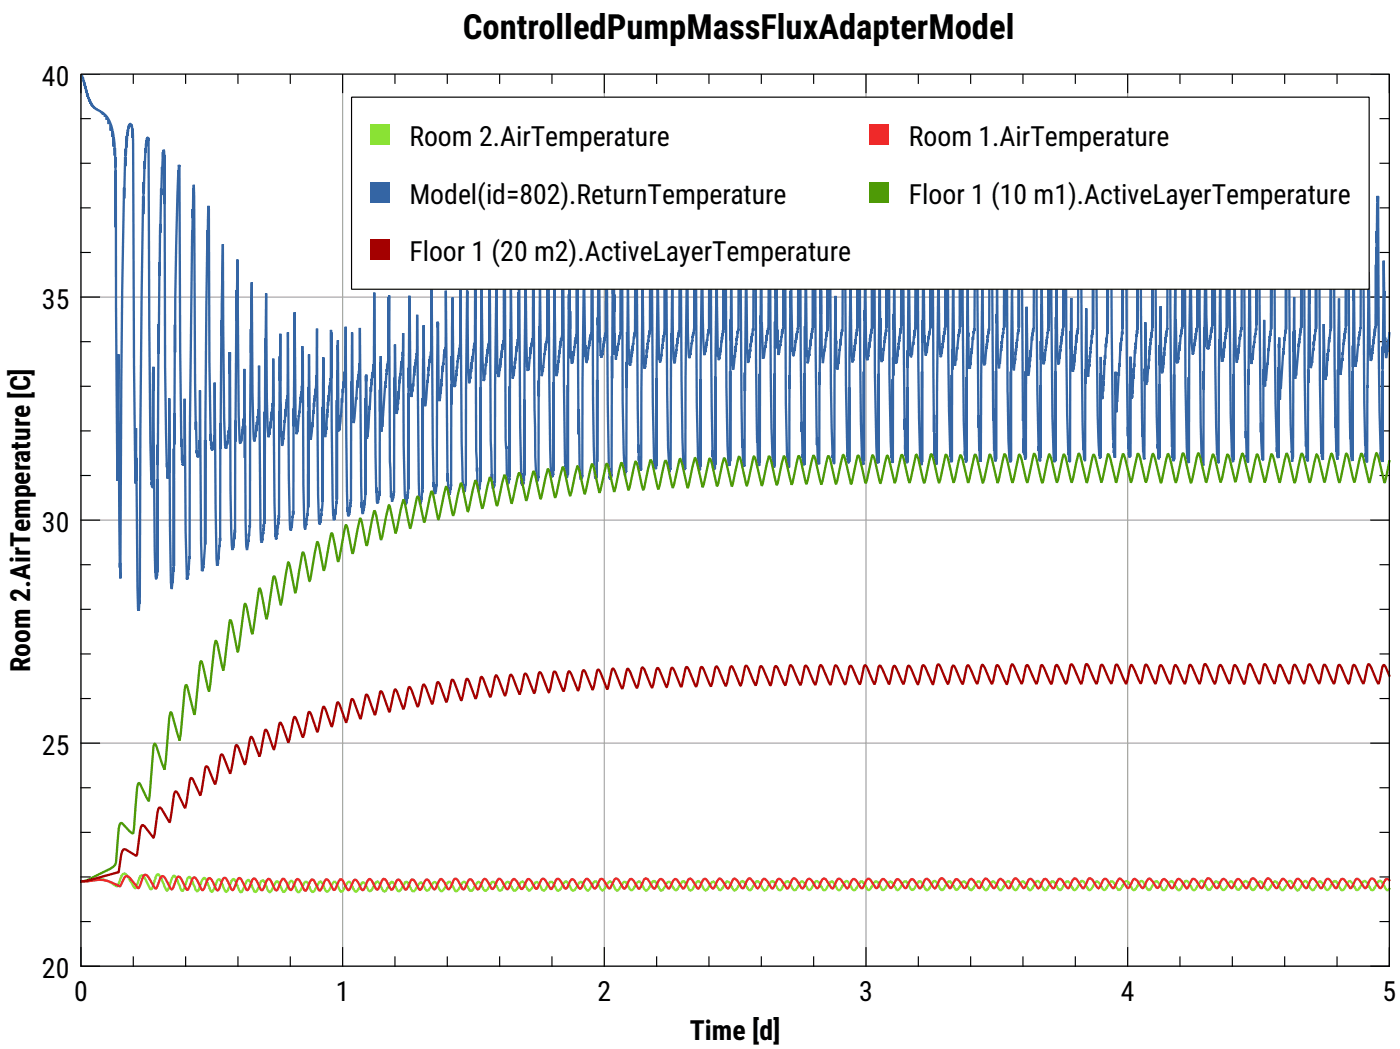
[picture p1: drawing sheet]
<svg xmlns="http://www.w3.org/2000/svg" width="160mm" height="120mm" viewBox="0 0 160 120" stroke-linecap="round" stroke-linejoin="round" font-family="sans-serif">
<path d="M9.3 8.5h149.6v102h-149.6zM39.2 8.5v102M69.1 8.5v102M99.1 8.5v102M129 8.5v102M9.3 34h149.6M9.3 59.5h149.6M9.3 85h149.6" fill="none" stroke="#a0a0a4" stroke-width=".13"/>
<g fill="none" stroke="#000" stroke-width=".13">
<path d="M9.3 18.7h1M9.3 13.6h1M11.4 8.5h-2.1v2.1M15.2 8.5v1M21.2 8.5v1M27.2 8.5v1M33.2 8.5v1M39.2 8.5v2.1M45.2 8.5v1M51.2 8.5v1M57.2 8.5v1M63.1 8.5v1"/>
<path d="M69.1 8.5v2.1M75.1 8.5v1M81.1 8.5v1M87.1 8.5v1M93.1 8.5v1M99.1 8.5v2.1M105.1 8.5v1M111 8.5v1M117 8.5v1M123 8.5v1M129 8.5v2.1M135 8.5v1"/>
<path d="M141 8.5v1M147 8.5v1M153 8.5v1M156.8 8.5h2.1v2.1M157.9 18.7h1M157.9 13.6h1M9.3 39.1h1M9.3 28.9h1M9.3 23.8h1M9.3 34h2.1M156.8 34h2.1M157.9 39.1h1"/>
<path d="M157.9 28.9h1M157.9 23.8h1M9.3 54.4h1M9.3 49.3h1M9.3 44.2h1M9.3 59.5h2.1M156.8 59.5h2.1M157.9 54.4h1M157.9 49.3h1M157.9 44.2h1M9.3 79.9h1M9.3 74.8h1"/>
<path d="M9.3 69.7h1M9.3 64.6h1M157.9 79.9h1M157.9 74.8h1M157.9 69.7h1M157.9 64.6h1M9.3 95.2h1M9.3 90.1h1M9.3 85h2.1M156.8 85h2.1M157.9 95.2h1M157.9 90.1h1"/>
<path d="M9.3 108.4v2.1h2.1M9.3 105.4h1M9.3 100.3h1M15.2 109.4v1.1M21.2 109.4v1.1M27.2 109.4v1.1M33.2 109.4v1.1M39.2 108.4v2.1M45.2 109.4v1.1M51.2 109.4v1.1M57.2 109.4v1.1M63.1 109.4v1.1"/>
<path d="M69.1 108.4v2.1M75.1 109.4v1.1M81.1 109.4v1.1M87.1 109.4v1.1M93.1 109.4v1.1M99.1 108.4v2.1M105.1 109.4v1.1M111 109.4v1.1M117 109.4v1.1M123 109.4v1.1M129 108.4v2.1M135 109.4v1.1"/>
<path d="M141 109.4v1.1M147 109.4v1.1M153 109.4v1.1M157.9 105.4h1M157.9 100.3h1M158.9 108.4v2.1h-2.1"/>
</g>
<path d="M9.3 100.8h.8l1.2-.3a3.4 3.4 0 0 1 2.1 .8l.5-1.2 .2-.2h.1l.4 .3 .9 1.4 .5-1.3 .2-.2 .3 .2 .6 1.3 .2 .1 .6-1.6 .1-.1h.1l.3 .3 .5 1.4 .2 .1 .2-.2 .4-1.2 .1-.2 .1-.1 .4 .6 .4 1 .2 .2 .1-.3 .5-1.2 .1-.1h.1l.2 .3 .6 1.3 .2-.2 .4-1 .2-.3h.1l.4 .7 .3 .7 .2 .2 .2-.3 .4-1 .2-.2 .2 .3 .4 1.1 .2 .1 .2-.3 .4-1 .2-.2h.1l.5 1.3 .2 .2h.1l.7-1.4 .3 .1 .5 1.2 .1 .1 .3-.3 .4-.9 .1-.2 .2 .1 .6 1.3 .2-.1 .6-1.1 .3 .1 .5 1.1 .4-.3 .3-.9 .3-.1 .2 .3 .4 .9 .2 .1 .8-1.2 .2 .1 .5 1.1 .3-.1 .6-1.1 .3 .3 .4 .8h.3l.6-1.1h.2l.2 .3 .3 .7 .1 .2 .1-.1 .8-1.1 .2 .2 .3 .7 .3 .3 .3-.3 .4-.7 .2-.1 .2 .2 .4 .8h.1l.2-.1 .6-1 .3 .1 .4 .9 .1 .1 .3-.1 .6-1 .2 .1 .4 .9 .2 .1 .3-.2 .5-.8 .1-.1 .2 .2 .5 .9 .3-.1 .4-.8 .2-.1 .2 .2 .4 .7 .2 .1 .8-1.1 .2 .2 .4 .7 .2 .2 .3-.3 .4-.7 .2-.1 .2 .2 .4 .8 .3 .1 .2-.2 .4-.8 .2-.1a1.93 1.93 0 0 1 .7 1h.2l.6-.9 .2-.1 .2 .2 .3 .7 .3 .2 .2-.2 .4-.8 .3-.1 .2 .2 .4 .8 .1 .1 .2-.1 .5-.8 .2-.2 .2 .2 .5 .8 .1 .1 .6-1 .3-.1 .2 .2 .5 .8h.1l.2-.2 .4-.7 .2-.1 .1 .1 .5 .8 .2 .1 .2-.1 .5-.9h.2l.2 .2 .4 .7 .2 .2 .2-.2 .5-.8 .2-.1 .7 1.1 .2-.1 .5-.8 .2-.2 .3 .2 .5 .8 .2-.1 .7-.9 .2 .1 .4 .8 .2 .1 .3-.2 .3-.6 .3-.2 .3 .3 .3 .6 .2 .1 .2-.1 .5-.8 .2-.1 .1 .1 .5 .8 .2 .1 .8-1 .2 .1 .6 .9h.1l.6-.9 .2-.2 .3 .3 .4 .8h.1h.2l.7-1 .2 .1 .4 .7 .2 .2h.1l.5-.8 .3-.3 .3 .4 .3 .6 .2 .1 .3-.2 .4-.7 .2-.2 .2 .2 .6 .9 .2-.1 .6-.9 .2 .1 .7 .9 .2-.2 .4-.7 .2-.1 .3 .2 .4 .7 .2 .1 .8-1.1 .3 .2 .5 .9 .2-.1 .7-.9h.1l.2 .2 .4 .7 .2 .1 .2-.2 .5-.8 .2-.1 .8 1.1 .2-.1 .4-.8 .2-.1 .3 .1 .4 .8 .2 .1 .2-.2 .5-.8h.2l.8 1a2.18 2.18 0 0 0 .7-1h.3l.6 1h.1l.2-.1 .4-.7 .2-.2h.1l.8 1 .2-.2 .4-.6 .3-.3 .3 .3 .3 .7 .2 .1 .2-.2 .6-.8h.2l.2 .2 .4 .8 .3-.1 .6-.9 .2 .1 .6 .9 .3-.2 .4-.7 .2-.1 .2 .2 .6 .8 .1-.1 .7-.9 .3 .1 .4 .7 .2 .2 .8-1.1a1.81 1.81 0 0 1 .8 1.1l.2-.1 .5-.9 .2-.1 .3 .2 .4 .7 .1 .2 .3-.2 .4-.6 .2-.2h.2l.6 1 .3-.3 .4-.6 .2-.1 .2 .2 .4 .7 .2 .1 .8-1 .3 .1 .5 .9 .2-.1 .6-.8 .2-.1 .2 .2 .4 .7 .2 .1 .8-1.1 .3 .2 .5 .9 .3-.2 .4-.6 .2-.2 .3 .3 .4 .6 .2 .1 .2-.2 .4-.8 .3-.1 .2 .3 .4 .7 .2 .1 .1-.1 .5-.8 .2-.1 .3 .1 .5 .9h.1l.2-.2 .4-.7 .2-.1 .3 .2 .4 .7 .2 .1 .8-1.1 .2 .1 .5 .9 .2 .1 .2-.2 .4-.8h.2l.2 .1 .6 .9 .2-.1 .4-.8 .2-.1 .3 .1 .5 .9 .2-.1 .6-.8 .2-.2 .3 .3 .5 .8 .1-.1 .6-.8 .1-.2 .3 .2 .4 .7 .3 .2 .7-1.1a1.82 1.82 0 0 1 .9 1.1l.2-.1 .5-.8 .2-.2 .2 .2 .5 .8 .1 .1h.2l.5-.9 .2-.2 .4 .3 .3 .7 .2 .1 .2-.2 .5-.8 .2-.1 .8 1.1 .1-.1 .5-.8 .3-.1 .2 .1 .5 .9h.1l.2-.2 .4-.7 .2-.1 .3 .2 .4 .7 .2 .1 .2-.3 .4-.6 .2-.2 .2 .1 .5 .8 .1 .2 .3-.2 .4-.8h.2l.2 .1 .4 .7 .3 .2 .5-.9 .2-.1 .3 .1 .4 .7 .2 .2 .3-.3 .4-.7 .2-.1 .3 .2 .5 .9 .3-.3 .4-.6 .2-.2 .2 .2 .6 .9 .2-.1 .7-.9 .3 .2 .4 .7 .2 .1 .2-.2 .4-.7 .2-.2 .3 .2 .4 .8 .1 .1 .3-.1 .4-.8 .2-.2 .4 .4 .3 .6 .2 .1 .2-.2 .4-.8 .3-.1 .2 .2 .4 .8 .2 .1 .2-.1 .4-.8 .2-.2 .3 .2 .5 .9h.2l.1-.2" fill="none" stroke="#8ae234" stroke-width=".26"/>
<path d="M158.9 100.6l-.2-.1-.2 .1-.4 .8-.2 .2-.7-1-.2-.2-.1 .1-.7 1.1-.1-.1-.6-.8-.2-.2h-.1l-.7 1.1-.7-.9-.2-.2-.3 .2-.4 .8-.1 .1-.7-1-.3-.1-.6 1.1-.2-.1-.4-.7-.4-.4-.3 .3-.3 .7-.2 .2-.6-.9-.3-.2-.2 .1-.4 .8-.2 .2-.5-.8-.4-.3a1.66 1.66 0 0 0-.6 1l-.2 .1-.1-.1-.6-.9-.3-.2-.2 .2-.3 .7-.2 .3-.6-.9-.3-.3-.3 .2-.3 .7-.2 .3-.7-1-.3-.1-.2 .2-.4 .8-.1 .1-.7-.9-.2-.2h-.2l-.4 .9-.2 .2-.9-1.2h-.1l-.2 .3-.5 .9-.2-.1-.4-.7-.3-.3-.3 .1-.5 1-.7-.9-.3-.2-.2 .2-.5 .9-.9-1.1-.2 .1-.6 1-.1-.1a2.4 2.4 0 0 0-.8-1l-.3 .2-.4 .8h-.2l-.5-.8-.3-.2-.2 .1-.4 .8-.1 .2-.9-1.1h-.2l-.5 .9-.2 .2-.6-1-.3-.1-.2 .2-.4 .7-.1 .2-.7-1-.3-.2-.2 .2-.4 .8-.2 .2-.7-1-.3-.2-.2 .3-.4 .8-.1 .1-.7-.9-.2-.2h-.2l-.5 .9-.1 .2-.9-1.1h-.2l-.4 .9-.2 .2-.6-.9-.3-.2h-.1l-.7 1.1-.6-1-.3-.2-.3 .2-.4 .9-.1 .1-.6-.9-.3-.2-.2 .1-.6 1-.1-.1-.7-1h-.2l-.5 .9-.2 .2-.6-.9-.3-.2-.2 .1-.4 .8-.1 .2-.2-.1-.4-.7-.4-.3-.6 1-.2 .1-.6-1-.3-.2-.2 .2-.4 .8-.2 .2-.6-.9-.2-.2-.3 .1-.5 1-.2-.1-.7-1h-.1l-.2 .2-.4 .8-.1 .1-.6-.8-.4-.3-.1 .1-.4 .8-.2 .2-.5-.8-.4-.3a1.32 1.32 0 0 0-.6 .9l-.1 .2-.7-1-.3-.1-.2 .1-.3 .7-.3 .3-.5-.9-.3-.2-.2 .1-.4 .8-.2 .2-.7-1-.3-.1-.2 .2-.3 .8-.2 .1-.7-1-.2-.2-.2 .1-.4 .9-.2 .2-.7-1-.2-.1-.2 .1-.4 .8-.2 .2-.6-.9-.3-.3-.3 .2-.3 .7-.2 .3-.7-.9-.3-.2-.2 .2-.4 .8-.1 .1-.6-.9-.3-.2h-.1l-.7 1.1-.2-.1-.6-1-.2-.1-.2 .3-.4 .8-.1 .1-.7-.9-.2-.2h-.1l-.7 1.1-.2-.1-.4-.7-.4-.3a1.73 1.73 0 0 0-.6 1l-.2 .1-.6-1-.3-.1-.2 .2-.3 .7-.3 .2-.5-.9-.3-.2-.3 .1-.3 .8-.2 .2-.9-1.1h-.1l-.2 .2-.3 .8-.2 .1-.7-1-.2-.1-.2 .1-.4 .9-.2 .1-.7-1.1-.2-.1-.2 .2-.4 .8-.2 .2-.6-.9-.3-.2-.2 .2-.5 .9h-.2l-.7-1.1h-.2l-.6 1.1h-.1l-.7-1-.3-.1-.6 1.1-.2-.1-.5-.8-.3-.2-.2 .2-.4 .8-.1 .1-.9-1.1-.1 .1-.2 .2-.5 .8h-.1l-.5-.8-.2-.3-.3 .1-.5 1.1-.8-1.2h-.3l-.6 1.1-.7-1-.3-.1-.7 1.2-.2-.2-.4-.7-.3-.3-.3 .3-.3 .7-.2 .2-.8-1.2h-.1l-.2 .2-.3 .7-.2 .3-.2-.1-.6-1-.2-.1-.7 1.2-.2-.1-.4-.9-.3-.2-.2 .2-.5 .9-.1 .1-.1-.1-.5-.8-.2-.3-.3 .1-.4 .9-.1 .2-.2-.1-.6-1.1h-.2l-.5 1-.2 .2-.6-1-.3-.1-.7 1.2-.2-.1-.4-.9-.3-.2-.2 .1-.3 .7-.3 .3-.6-.9-.1-.2h-.2l-.5 .9-.2 .2-.2-.2-.4-.8-.3-.2-.2 .2-.4 .9-.2 .1-.6-1-.2-.2-.2 .1-.4 1-.2 .2-.7-1.1-.2-.1-.2 .1-.4 .9-.2 .2-.6-1.1-.1-.2h-.2l-.5 1.2-.2 .1-.1-.1-.5-.9-.2-.3-.2 .2-.4 .9-.2 .2-.7-1.1-.2-.1-.2 .2-.4 .9-.2 .2-.7-1.3-.2-.1-.1 .1-.4 1-.2 .2-.2-.1-.6-1.2h-.2l-.5 1.1-.2 .2-.6-1.1-.2-.2h-.1l-.2 .2-.5 1-.1 .1-.5-1.1-.3-.3-.2 .2-.4 .9-.2 .3-.7-1.3-.3-.1-.2 .3-.3 .9-.2 .2-.7-1.3-.2-.2-.2 .1-.4 1.2-.2 .2-.2-.1-.5-1.2-.2-.1-.2 .1-.6 1.3-.2-.1-.4-1-.3-.4-.3 .2-.6 1.3-.1-.2-.6-1.1-.3-.3-.2 .2-.4 1-.2 .3-.7-1.2-.3-.3-.3 .2-.5 1.2-.8-1.3-.4-.3-.2 .2-.4 1.1-.2 .3-.9-1.2-.4-.2-.3 .2-.4 .9h-.1l-.9-.4-1-.3-2.5 .2" fill="none" stroke="#ef2929" stroke-width=".26"/>
<path d="M9.3 8.5l.2 .4 .3 1.5 .1-.2v.4v-.2l.1 .7 .1-.2 .2 .8v-.2v.1v.3l.1-.2 .2 .5v-.1l.2 .3v-.1l.1 .2 .1-.1 .1 .2v-.1l.1 .1 .2 .2h.1l.1 .1v-.1l.2 .1v.2v-.2l.2 .2v.3v-.3l.2 .2v.4v-.3l.2 .2v.6l.1-.5 .1 .5 .1 .7v-.6l.2 .5v.9v-.7l.1 .5v1.3v-1.1l.1 2.1v-.9l.1 9.1 .1-6.5 .1 34v1.5l.1-14.5 .1 19 .2 6.6 .1-22.4 .3-22.2v1.2l.2-6.7 .1 .9v-1.4v.6l.1-1.3v.3l.1-.6v.2v-.4l.1 .1 .1-.2h.1v.1l.1 .3v-.2v.6v-.3l.1 1.1v-.8l.3 39.6v-.8v1.5l.1-6.3 .1 18.1 .2 2.7 .1-1.6 .1-19 .3-26.7v2l.1-6.1 .1 .9v-2.4l.1 .6v-1.1v.3l.1-1 .1 .1v-.1l.1 .4v-.3v.1l.2 34.6 .1 4.3v-.4v1.1l.1-.4v.6v-.2l.1 .2 .1-13.8 .1 21 .1 2.6v-.6l.1 1.3 .1-.6v.2v-11v10.6v-14.5l.1 2.3 .1-23.2 .1 1.5 .1-9.9v.7l.1-3.2 .1 .5v-2.2l.1 .5v-.8l.1 6.2v-5.6l.1 24.2 .1 7.4 .2 5.4v-.9v.5l.1-.6v.3l.1-8.4v14.8l.2 6.2v.7l.1-.9 .1 .3v-1.9l.1 .5v-14v13.4l.1-27.6v3.2l.2-12.2 .3-9.3v.2v-.1v.1l.2 31.3 .1 .8v-.9v2.4v-.6l.1 .9v-.2v.5v-.2l.1 .2 .1-1.1v.7v-7.2l.1 15.2 .2 5.4v-.2l.1 .2v-.7v.3l.2-2.2v.3v-15.7l.3-21.9v1.5l.2-6.7 .2 28.1v-1l.1 3.6v-.3l.1 .7v-.1l.1 .2 .1-.6v.1v-1.5l.1 1v-6.7l.1 17.4 .1 3.3 .1-.6 .1 .3v-.6v.2l.1-2 .1-12.3v12l.1-27.1 .1-8.9 .1 2.1 .1-4.9 .1 18 .1 8.9v-.8v1.3l.1-.3v.7v-.2l.1 .4 .2-1.1v.2v-.8v.5l.1-6.5 .1 14.3 .1 6.6 .1-.4v.2l.1-.8v.2l.2-2.4v.4v-13.5v2.9l.1-14.7 .1 1.8 .1-10.5 .1 20 .1 3 .1 .4v-.1l.1 .1 .3-2.5v.3l.1-8.8 .1 15.8 .1 4.7 .1 2.1 .1-.5v.3v-.6v.3l.2-1.8v.3v-12.8v2.4l.2-17.3v3.4l.1-6.9 .1 17.7 .1 3 .1 .3 .1-.4v.2v-.5v.2l.2-1.8v.3l.1-.8v.5v-.3v-5.9l.2 17.4 .1 2.5 .1 .8 .1-1.2v.3l.2-2v.3v-12.1l.2-15.9 .1 12.6 .1 4.4 .1 1.2 .1-.7v.2l.4-3.2v.4v-5.4l.2 18.6 .1 1.6 .1-.4v.2l.1-1v.3l.1-1.6v.4l.1-12.8v12.4v-19.2l.1-6.8 .1 12 .2 4.5 .1-.5v.2l.4-3.6v.5v-.2l.1-5.4 .1 16.5 .2 4.2 .1-.7v.2l.2-2.3v.3v-12.2l.1 2.3 .1-11.1v11.7l.1-.6 .1 1.7 .1-.9v.1l.2-3v.4l.3-2.4v.3v-7.5l.1 16.6 .2 6 .1-.4 .1 .2v-.5v.2l.1-1.7v.5l.1-.2 .1-23 .1 12.2h.1v1.7l.2-.4 .4-4.5v.3v-.9l.1 .5v-5v5.5v-4.9l.1 15.2 .1 4.5 .1 .6 .1-.6v.2l.2-2v-11.1l.1 11 .1-17.5 .1 9.2v-.7l.1 1.3 .6-6.2v.2v-1.4v1.1l.1-6.4 .1 19 .1 2.6v.6v-.1l.1 .3 .3-2.4v-11.1v10.9l.1-16.5 .1 7.1 .1 2 .1-1.2v.4l.2-3.2v.4l.3-3.2v.3l.1-5.8 .2 19.5 .1 2.3 .1-.4v.2v-.7l.1 .2 .1-1.5v.3v-11.8l.1 11.3v-14.8v2.8l.1-6.2v10.4l.1-1.4v1.3l.2-1.8v.2l.1-2.1v.5l.3-2.8v.3v-1v.7l.1-.4 .1-5.4 .1 18.9 .1 2.2v-.5v.8l.1 .2 .2-1.9 .1 .2 .1-19.3 .1 9.8v-.8l.1 1.4 .6-6v.3v-1.2v.9l.1-.2v-4.7l.1 18 .1 2.6v-.7v1l.1 .3 .3-2.2v-11v11l.1-13.5v.6v-.8l.1 7.4v-1.5v1.3l.1-1.1 .3-4.7v.6l.1-1.5v.3l.3-2v.3v-8.4l.2 18.5v4.4l.1-.7v1.8l.1-.1 .1 .1v-.7v.3l.1-1v.3l.1-11.8v2.5l.1-6.4v8.7l.1-1.9v1.3l.4-4.8v.4l.2-2.8v.6l.1-.9v.2v-7.5l.1 7.2v-7.4l.1 18.9 .1 4.2 .1-.4 .1 .9 .2-1.2v.1l.1-16.9 .2 7.9 .1-.7v.3l.2-3.5v.4l.3-2.9v.3l.1-.1v-.9v.5v-2.6l.1 12.8 .1 5.6 .1 1.1 .1-.1 .1-.7v.2l.1-.8v.2v-11.4v11l.1-22.2 .2 10.4v.5v-.7l.1 1.4 .1-.9v.2l.2-2.9 .1 .4 .2-1.8v.3v-4.7l.2 19.1 .1 2v-.4l.1 1v-.1v.1l.2-1.7v.3v-10.8l.1 10.4 .1-18.7 .1 8.6v.3v-.8v1.2l.4-4.5 .1 .4v-1.3l.1 .4 .1-1.3v.2l.1-8.1 .1 18.5 .2 5.6v-.2v.3l.1-.1 .1-1 .1 .2 .1-18.8 .1 7.4 .1 1.7 .3-3.7v.3l.3-2.6v.6l.1-.8v.2v-6.7l.2 21v.9v-1l.1 2.1v-.4v.7l.1 .1 .2-1.2v.2v-11.7v2.3l.2-12.2 .1 8.3v1.8l.1 .2 .6-4.9v.3l.1-.1v-6.4l.1 17.4 .1 4.2 .1 1.5 .1-.1v.1l.1-.4v.2l.1-.8v.2l.1-22.3 .1 8.3 .2 2.3 .1-.7v.2l.2-1.9v.4v-.7v.3v-.7l.1 .4 .2-1.9v.3v-.1l.1-6.5 .1 18.7 .1 4.1 .1 .6 .1-.5 .1 .1v-.8l.1-10.8v10.8l.1-22.1 .1 8.2 .1 2.4 .2-1v.2l.2-2v.3l.3-2.1v.2v-6.9l.1 18.1 .2 4.6v-.8l.1 1.7 .1-.4v.3l.1-.8v.1v-11.1l.2-11.7 .1 8.9 .1 1.9 .2-1v.3l.4-3.5v.4v-.2l.1-7.3v7v-8.1l.1 19.6 .2 4.3 .1 .8 .1-.2 .1-.5v.2v-10.7v10.3l.1-22.4 .2 10v-.3l.1 1.5 .1-.4 .4-4.1 .1 .4v-.2v-5.6v5.4l.1-6.5 .1 16.5 .1 5.9 .1-.6v1.2v-.4v.6v-.2l.1 .2v-.2v.1l.1-.6v.2l.1-9.3v8.7l.1-23 .1 7.5 .1 3.1v-.4l.1 .8 .1-.6v.2l.2-2.3v.5l.2-1.5v.2l.1-.1v-7.4v7v-8.5l.2 22.3 .2 2.5 .1 .4 .1-.6v.1l.2-22.9 .1 10.5v-.4l.1 1.2 .6-4.5v.2v-7.4v7.2l.2-10.5 .1 23.3 .2 3.2 .1-.1 .1-.2v.1v-10.6v10.2l.1-21.7 .1 9.7 .1-.2v1.3l.2-.8 .3-3.2v.5l.1-.9v.4l.1-.7v-6.8l.1 6.7v-9.6l.1 15.5 .1 8v.9l.1-1v2.4l.1-.2v.3l.1 .1v-.3l.1-10.3v10.3v-12.4l.2-12v7.7v-2l.1 5.1v.3v-.8l.1 1.4 .5-3.4 .1 .3v-.1v-6.9v6.7v-.3l.1-7.9 .1 19.4v.3v-2.9l.1 6.6 .1 1.5 .1-.2v.1l.1-.3v.2v-.3v.1v-10.7l.2-13.5 .2 10.5v-1.3l.1 2 .1-.5v.2v-.5v.3l.2-2v.3l.1-.7v.3l.1-.9 .1 .2v-8.9l.1 16.4 .1 5.3 .2 3.7h.1v-.2v.1l.1-.3v.1v-11v9.4l.1-15.2 .1-8.7 .1 9.6 .1 2 .1 .4 .5-2.9v.3v-.1v-5.6l.1 5.4v-7.7l.1 17.1 .2 6.1v1.2l.1-.2v.3l.1-.5 .1 .1v-13.7v2.6l.2-15.1 .1 12.4v-2.5l.1 2.4v-1l.1 1.6 .5-3.2v.2v-6v5.7l.1-10.9 .1 19.1 .2 5.9 .1 2.5v-.5l.1 .2v-.2v.1l.1-12.6v2.9l.1-12.7 .1 8.2 .2 2 .5-3.9v.2l.1-7v6.8v-8.4l.1-4 .2 26.2 .1-.8 .1 2.9v-.4v.3v.1l.1-.1v.1l.2-21.7 .1 7.6 .1 2.5 .6-4.4v.4l.1-.2v-7.3v7.1l.1-13.2 .2 21.5 .1 6.7v-.6l.1 1v-.3v.6v-.2l.1 .3v-.1l.1 .1v-10.3v10l.1-22.3 .2 10.1v-.2l.1 .5 .5-3.5v.3v-.1l.1-6.1v5.8v-.3l.1-11.5 .1 19 .1 6.2 .2 2.8v-.4l.1 .1v-.1l.1-12.1 .1-9.9 .1 7.9 .2 2.1 .5-3.8v.2v-.1v-7.4l.1 1.4 .1-5.7 .2 24 .1 3v-.5l.1 1 .1-.2v.1l.2-24.1 .1 8.6 .1 2.8 .2-.5v.2l.4-3v.2v-7.3l.1 7.1 .1-11.7 .1 20.4 .2 7.2v-.7v.9l.1-.1v.2l.1-.2v.1v-10.3v9.9l.1-12.2 .1-12.7 .1 8 .2 4.2 .1-.5v.2v-.5v.3l.4-2.5v.3v-.1v-7v6.8l.2-11.4 .2 26v-.7l.1 1.5v-.5v.9v-.3v.5l.1 .1 .1-.2v.1v-10.5v10l.2-22.3 .1 10v-.2l.1 .6 .2-.9v.3l.3-2.8v.3v-.1l.1-6.2v5.9v-.4v-9.2l.1 2.2 .1-6.4 .1 20.4 .1 6.7 .2 2.3v-.3v.2l.1-.1v.1v-10.8v10.3l.1-21.1 .2 10v.2v-.5l.1 1 .6-4.7v.2v-7.1v1.2l.2-8.1 .1 22.5 .1 4.8v-.8l.1 2.4 .1 .6h.1l.1-22.8 .2 9.5 .1 1.5 .1-.8v.2l.2-1.6v.4l.2-2.1 .1 .2v-.1v-7v1.1l.2-8.3 .2 24.9 .1 4 .1 .8h.1v-10.5v10.2v-12.8l.2-9.7v8.8l.1-2.3 .1 4.1 .1-.1 .5-3.4v.2v-.1l.2-12.4 .2 23.7 .1 4.2 .1 .3v-.2l.1 .3v-10.8v10.5v-13.4l.2-10.1v-.9v7.8l.1-4.1v6.5v.8v-2.1l.1 2.9 .6-3.2v.2v-7l.1 6.6v-8.5v1.3l.1-5.1 .1 21.2 .1 5.7 .2 1.7v-.3v.3l.1-.2v-10.4v1.6l.2-15.1 .1 10.4 .2 .9 .1-.8v.2l.4-2.6v.1v-7.1v6.9l.1-8.6v1.5l.1-6.9 .2 26v-1.2l.1 4.1v-.4l.1 1.1v-.2l.1 .4v-10.5v10.4l.2-22.3 .1 9.9v-.7l.1 1.5 .2-1v.2l.1-1.9v.4l.3-1.7v.2v-7v6.8v-8.3l.2-6 .2 25.6 .2 4v-.4l.1 .7 .2-23v5.8v-2.7l.1 7.5 .1-.1v.9l.5-3.8 .1 .1v-6.6v6.4v-.3l.1-10.7v-1v1.8l.1-4.5 .2 21.1 .1 8 .2 1h.1l.1-19.2v5.5l.1-.3 .1 3.3 .1-.9v.2l.3-2.8v.3l.1-1.1v.3l.1-.8v-6.8v1.1l.2-9.3 .2 22 .1 7.2 .2 1.2v-8.6l.1 8.5v-12l.1-9.4 .1 7.5 .1 2.5 .1-.3v.1l.1-.6v.2l.3-3.2 .1 .3v-.1v-6.7v6.4v-8.5l.1 2 .1-7.8 .2 25 .1 4.2v-.4l.1 1.1h.1v-10.6v10.2l.2-22.6 .1 8.9v1.7l.1 .5 .5-3.6v.2l.1-6.1v5.9v-.4v-8.9v1.9l.1-3.9v1.5v-3.6v.8l.1-2.2 .1 19.9 .2 8.3v1.7l.1-.4 .1 .7v-10.2v10.1l.1-22.2 .1 7.6v-1.9l.1 4.3 .1 .7 .1-.7v.3l.4-3.3v.3v-.2v-7.2v6.9l.1-9.1v1.3l.1-6.9 .2 20.1 .1 7.7 .2 2.3v-9.5v9.4l.1-11.9v2.1l.1-11.1 .1 7.8 .1 1.9 .1-.4v.1l.1-.8v.2l.3-3.2v.4l.1-.2v-7.3v6.8v-8.6l.1 1.4 .1-6.9 .2 26v-1.2v3.5l.1-1.6v2.2v-1v1.2v-.4l.1 .9v-.3v.6l.1-8.7v8.6v-12.8l.1 1.9 .1-11.9 .1 8.7 .1 2.1 .1-.5v.1l.4-3v.1l.1-7.1v6.9l.2-14.7 .1 25.1 .2 4.7v-.7v.9l.1 .5 .2-23.5 .1 8.4 .2 2.6 .1-.5v.1l.1-1.1v.4l.3-2.2v.1l.1-7.2v7v-8.7l.2-4.8 .1 25.6 .1-2v4.1v-1.9v2.6v-1.3l.1 2v-.5l.2 .7 .2-23.1v7.8l.2 3 .1-.5v.1l.4-2.9v.3v-.1l.1-7.2v6.9v-.5v-10.2l.1 1.4v-4.6v1.6l.1-2.7 .2 24.5 .1 5.3v-.5l.1 1.2 .1-10v9.8v-12.7v2.3l.1-11.5 .2 10.6v-.7l.1 1.1 .5-4.2v.3v-.1v-6.9v6.5l.1-8.2 .1-6.6 .1 4.5v-4.3l.2 25.4 .1 3.9v-.5v.9h.1v.4l.2-20 .1 5.6v-.5v3.8l.1 .3 .5-4.5 .1 .2v-.1v-8.3v1.4l.2-8.8 .2 26.9 .1-1.4v4v-.6l.1 1.4 .1 .5 .2-20.1 .1 7.9 .1 1.2 .1-.3v.1l.4-4v.2l.1-.1v-8.3v1.4l.1-5.5v1.1l.1-4.6 .2 26.3v-1.4l.1 4.9v-.6l.1 1.3 .1 .5v-10.4l.1 10.1 .1-20.1 .1 9.2v-.5l.1 1 .5-4.6v.2l.1-7.1v6.9l.2-15.1v4.3l.1-4.1 .1 22.1 .1 5.7 .1 2 .1 .4v-10.3l.1 10.2 .1-19.3v-.3l.1 7.7 .1 1.5 .5-4.7v.3v-.1l.1-7.2v6.9v-8.6v1.4l.1-6.9v-.8l.1 1v-2.5l.2 27 .1-1.5v5.2v-1.7l.1 1.6v-.7v1v-.3l.1 .8v-10.1l.1 9.9v-17.2l.2 7.9 .4-4.5 .1 .4v-.9v.4l.1-.9 .1 .1v-6.9l.2-8.8 .2 22.8 .1 6.9v-.6l.2 1.7v-8.7v8.3l.1-13.3v2.2l.1-8.8 .1 7.9v.1v-.1l.1 1.3 .1-.5v.2l.4-3.7v.2v-.1l.1-7.2v6.9v-.5v-8.2l.1-6.1 .1 1.4v-1.4v4.2l.1-4.1 .1 25 .1 4.2 .2 1v-10.4v10.2l.2-20.5v7.2l.2 2.3v-.3v.2l.1-.9v.3l.4-3.4v.3v-.2v-7.1l.1 6.8v-8.6v1.6l.1-6.7v1.4v-2.4l.1-.5 .2 25.2 .1 4.3 .1 1 .1 .1 .1-18.4 .1-.3v6.5l.1 1.9 .2-1.1v.5l.2-3v.3v-.9l.1 .6 .1-1.4v.2l.1-7.3v1.4l.1-8.8v1.7v-2.5l.1 .6v-1.5l.2 27.2 .1 3 .1-.6v1.5l.1 .3 .2-17.4v6.8l.2 1 .5-5.3v.5v-.3v-7.1l.1 6.7v-8.5v1.7l.1-8.6v1.6l.2-3.5 .2 27.2 .1 3.2 .1 1.7 .1-9.7v9.6v-11.5l.2 4.8 .6-7.7v.3v-7.3v7l.1-8.5v1.3l.1-6.6v1.1l.2-5.1 .2 28.4 .1 2.7v-.5l.1 1.6v-.1l.1 .1v-9.8l.1 4.6 .5-7.5v.5l.2-2.2v.4v-.2v-7.4v6.9l.1-10.5v1.7v-4.2l.1 .9v-3.2v.9l.2-3.4 .2 29 .1 2.5v-.6l.1 1.6 .1-8.4v8.3v-11.4l.2 4.8 .6-7.8v.4v-.2v-7.2v6.9l.1-8.6v1.4l.1-6.6v1.2l.1-4.6 .2 27.2 .2 4v-.3l.1 1.1 .1-15.7 .1 7.2 .1-1.2v.9l.3-4.1 .1 .4 .2-2.3v.2v-7.4l.1 7v-9.1v2l.1-6.4v.8l.1-4.1 .2 26.9 .1 3.7 .1-.5 .1 1.7v-8.6v8.5l.1-16.9v.4l.1-.9 .1 7.2 .1 .5 .5-5.2v.2l.1-6.9 .2-8.7 .2 23 .1 6v-.8v1.7v-.6l.1 1v-.4l.1 .7v-9.9v9.7l.2-20.6v6.9v-2.3l.1 4.7 .1 .3v-.3l.1 .2v-.6v.3l.1-1.3v.3l.3-2.7v.2l.1-7.5v7.3v-9.5v1.9l.1-3.9v1.4l.1-4.3 .1 20.8 .2 7.3 .1 1.9 .1-9.9v9.8l.1-13.5 .1-10.2 .1 10 .1 1.3 .2-.5v.1l.1-1.7 .1 .4 .2-1.5v.1v-6v5.8l.1-9.2v1.4l.1-5.1 .2 24.3v3.1l.1 1.2 .1 .3 .3-25.4 .1 8.2 .2 3.9 .1-.5v.1l.3-2.1 .1 .2v-.1v-6.8v6.6v-8.3l.1 1.5 .1-7.6v.6v-.6l.2 26 .1 3.1 .1-.5 .1 1.4 .2-21.4 .1 7.3 .1 2.6 .1-.4v.2v-.6v.3l.4-3.3v.3v-.1l.1-6.8v6.5v-.3v-9.8l.1 1.6v-6.3l.1 1.5v-1.7v3.4v-3.5l.2 25 .1 4.8 .1-.3v.8l.1 .1 .2-21.1 .1 7.8 .1 2 .5-4.1v.3v-.1l.1-7.4v1.4l.2-9 .2 26.5 .1 3.2v-.3l.1 .9h.1v-10.6v1.7l.2-13.7 .1 10.6v-.5l.1 1.2 .1-.7v.2v-.1l.4-3.4v.2v-.1v-7.2l.1 6.7v-8.3l.2-7.7 .2 25.5 .1 3.7 .2 2.2 .1-16 .1 7.6 .1-1.5v.8l.6-5.7v.2v-7.4v7.1l.1-11v1.5l.1-4.9v1.8v-3v1.5l.1-3.3 .2 26 .2 5.4v-.6l.1 1.3v-10.4l.1 10.4v-.7v-12.4v.5v-1.2l.1 7.1 .1-2v.7l.6-6.7v.4v-.1v-7.6v7.3l.1-9.9v2.1v-4v1.5l.2-6.7 .1 20.7 .2 7.2 .1 4.2 .1-.8v.4v-.1l.1-18.3 .1 7.6v-3.8l.1 5.5v-1.3l.1 .9 .3-3.6v.4l.2-2.2v.2l.1-7.2v7v-8.7v1.6l.1-5.4v1l.1-4.2 .2 21.1 .1 8.1v-.6l.1 2v-.3l.1 .6 .2-20.5 .1 8.9v-.2l.1 1.2 .1-.8v.2l.2-2.5v.5l.2-1.9v.3v-7l.1 6.7v-.3v-9.9v1.7l.1-4.4v1.2l.1-3.4v1l.1-2.3 .1 22.6 .1 7.6 .1-.8v1.3v-.4l.1 1 .1 .1v-15.5l.1 5.4 .1 .9 .6-5.8v.3v-7.2l.1 6.9v-8.5l.1-5.9v1l.2-3.3 .2 28v-1.1l.1 3.9v-.4l.1 1.3 .2-18.5 .1 8.7v-.8v.9l.6-5.4 .1 .2v-7.2v6.8v-8.3l.2-7.4 .2 26.4 .2 3.9 .1 .8v-10.3v10.3l.1-20.4 .1 2.1v-3l.1 9.8v-.4l.1 1.1 .5-4.5 .1 .2v-7.2v1.3l.1-7.8v-.7l.1 .8v-1.8l.2 23.7 .1 5.1v-.7v2l.1-.5 .1 1 .2-21.7 .1 8.7 .1 1.4 .1-.3v.2v-.5v.2l.3-2.8v.4l.2-1.1v.2v-7.2v7v-9l.1 1.9 .1-7.8v.7l.1-.7 .1 24.6 .2 5.3v-.6l.1 1.1v-10.4l.1 10.4v-13.2v2.6l.1-12.4 .1 9.8v.7l.1-1.7 .1 2.3 .3-2.8" fill="none" stroke="#3465a4" stroke-width=".26"/>
<path d="M158.9 52.7l-.5 2.5-.7-2.8-.3-.6-.8 3.4-.6-2.9-.3-.5-.8 3.4-.6-2.8-.1-.4-.2-.1-.8 3.3-.7-3.1-.2-.2-.8 3.2-.6-2.5-.1-.5-.2-.2-.8 3.3-.6-2.8-.3-.6-.8 3.4-.7-2.8-.2-.6-.8 3.4-.7-2.7-.2-.6-.8 3.3-.7-2.9-.2-.4-.7 3-.1 .2-.7-2.9-.2-.4-.8 3.3-.6-2.6-.3-.6-.8 3.3-.6-2.7-.1-.4-.2-.1-.6 2.7-.1 .5-.7-2.8-.2-.6-.8 3.4-.7-2.8-.3-.6-.8 3.4-.7-3.1-.2-.2-.8 3.3-.6-2.7-.3-.6-.8 3.3-.7-2.8-.2-.6-.8 3.4-.7-2.8-.2-.5-.8 3.3-.6-2.7-.3-.6-.8 3.3-.7-2.9-.2-.3-.8 3.2-.7-3-.2-.4-.8 3.4-.6-2.7-.3-.6-.8 3.3-.6-2.7-.3-.6-.8 3.3-.6-2.8-.3-.5-.8 3.3-.6-2.6-.3-.6-.1 .1-.7 3.1-.5-2.4-.4-.9-.8 3.3-.6-2.7-.2-.4-.1-.1-.7 3.2-.7-2.7-.2-.6-.8 3.3-.7-2.6-.2-.6-.8 3.2-.6-2.6-.3-.6-.8 3.2-.7-3-.2-.3-.8 3.4-.6-2.8-.2-.5-.1 .1-.8 3.1-.6-2.7-.2-.5-.8 3.2-.7-2.7-.1-.3-.1-.1-.8 3.2-.6-2.7-.2-.6-.1 .2-.8 3.1-.7-2.9-.1-.3-.7 3-.2 .3-.5-2.6-.2-.6-.2-.2-.7 3.3-.7-2.7-.2-.5-.8 3.3-.8-3.2-.2-.1-.7 3.3-.7-2.8-.2-.5-.8 3.3-.7-2.8-.2-.5-.8 3.4-.7-2.7-.2-.7-.9 3.4-.6-2.9-.2-.4-.7 2.9-.2 .4-.6-2.8-.2-.5-.9 3.4-.6-2.7-.3-.6-.6 3-.2 .3-.6-2.6-.1-.4-.1-.2-.1 .1-.7 3.2-.7-3.1-.2-.2-.8 3.4-.6-2.7-.3-.7-.8 3.4-.6-2.6-.3-.6-.8 3.4-.7-3-.2-.4-.8 3.5-.6-2.8-.3-.6-.8 3.4-.6-2.8-.2-.4-.8 3.3-.8-3-.1-.2-.8 3.4-.7-2.9-.2-.5-.8 3.5-.6-2.7-.3-.5-.8 3.4-.6-2.8-.2-.5-.9 3.5-.7-3.2-.1-.1-.7 3.1-.2 .3-.6-2.7-.2-.4-.8 3.4-.6-2.7-.2-.5-.9 3.5-.6-2.8-.2-.5-.9 3.5-.6-2.8-.2-.4-.8 3.6-.6-2.8-.2-.5-.8 3.4-.1 .2-.6-2.8-.2-.5-.9 3.8-.5-2.8-.3-.6-.8 3.8-.6-2.8-.2-.4-.9 3.5-.5-2.5-.1-.3-.1-.1h-.1l-.8 3.6-.6-2.8-.2-.5-.9 3.9-.6-3.1-.1-.1-.9 3.9-.6-2.8-.2-.5-.9 4-.5-2.7-.1-.4h-.1l-.9 4-.5-2.8-.2-.5-.9 4.2-.6-2.9-.2-.4-.8 4.4-.6-2.9-.2-.4-.9 4.5-.5-2.9-.2-.5-.9 4.7-.6-3-.2-.5-.9 4.9-.5-2.8-.2-.5-.1 .1-.8 4.8-.7-3.3-.1-.3-.8 5.3-.7-3.1-.1-.4-.1 .1-.8 5.4-.6-3.1-.3-.5-.8 5.8-.6-3-.1-.4h-.1l-.2 .4-.6 5.4-.7-3-.2-.5-.1 .1-.7 6-.8-3.1-.1-.3-.1 .2-.7 6.2-.8-3.1-.1-.2-.1 .1-.1 .5-.6 6-.9-2.7-.2-.3-.1 .4-.6 6.2-.2-.4-.8-1.5-.1-.2-.2 .6-.5 5.2-.3-.2-.9-.9-.2-.1-.2 .6-.3 3.9-.1 .3-.6 .4-2.6 1.4-.7 .1" fill="none" stroke="#4e9a06" stroke-width=".26"/>
<path d="M158.9 77.3l-.4-1.1-.2-.2-.1 .2-.5 2-.9-1.9-.2-.4-.2 .3-.4 2-.9-2-.2-.2-.1 .1-.5 2.1-.8-1.9-.3-.3-.1 .2-.5 2-.9-2-.2-.2-.1 .2-.5 2-.9-1.9-.2-.4-.2 .3-.4 2-1-2.1-.1-.1-.2 .2-.4 2-1.1-2.2h-.1v.2l-.5 2-.9-2-.2-.3-.1 .2-.4 1.8-.1 .3-.9-2-.2-.3-.2 .2-.4 2.1h-.1l-.8-1.8-.2-.4-.2 .2-.4 2-.9-2-.2-.2-.2 .2-.4 2-.9-1.9-.2-.4-.2 .3-.5 2-.8-2-.3-.2-.5 2.2-.9-1.9-.2-.3-.2 .2-.5 2-.8-1.8-.2-.4-.2 .2-.4 2-.8-1.9-.3-.3-.1 .2-.5 2-1-2.2-.2 .3-.5 1.9-.8-1.9-.3-.3-.1 .2-.5 2-.8-1.9-.2-.3-.2 .2-.5 2-.9-2-.2-.3-.1 .2-.5 2.1-.8-1.9-.3-.4-.2 .2-.4 2.1-.9-2-.3-.2-.5 2.2-.9-1.9-.2-.3-.6 2.2-.9-2-.2-.2-.1 .2-.5 2-.9-2-.2-.2-.2 .2-.4 2-.3-.4-.6-1.4-.2-.4-.1 .2-.5 2-1.1-2.2-.2 .2-.4 2-.9-2-.2-.1-.6 2.1-.8-1.8-.3-.3-.1 .2-.4 1.9-.9-1.9-.2-.4-.2 .2-.5 2.2-.8-2-.3-.3-.1 .3-.5 1.9-1-2.1-.2 .2-.4 2-1-2.2h-.1l-.2 .2-.4 1.9-.8-1.7-.2-.4h-.1l-.6 2.2-.8-1.9-.2-.3-.2 .1-.4 2.1-.9-1.9-.2-.3-.1 .2-.5 2-.8-1.8-.3-.4-.1 .1-.5 2.1-1.1-2.2-.2 .1-.4 2.1-.9-2-.2-.2h-.1l-.5 2.3-1-2.2-.1-.1-.2 .2-.5 2.1-.8-1.9-.2-.4-.2 .2-.3 1.8-.2 .3-.8-1.9-.1-.3h-.2l-.5 2.2-.9-2-.2-.3-.2 .2-.5 2.1-.9-2.1-.2-.1-.6 2.3-1-2.3h-.1l-.1 .2-.5 2.1-.8-1.9-.2-.3-.2 .1-.5 2.1-.9-2.2h-.2l-.1 .1-.5 2.2-.7-1.8-.3-.4-.2 .1-.4 2.1-.9-2-.2-.2-.1 .2-.5 2.1-.9-2.2-.2-.2-.1 .1-.5 2.3-.8-1.9-.3-.3-.6 2.3-.9-2.1-.2-.3-.1 .2-.5 2.2-.8-1.9-.2-.3-.2 .1-.5 2.2-.8-2.1-.3-.2-.1 .2-.5 2.2-.7-1.9-.3-.3-.1 .2-.5 2.1-.9-2.2-.1-.1-.2 .2-.5 2.2-.8-2-.2-.3-.2 .1-.4 2-.1 .3-.7-1.9-.2-.3-.2-.1-.6 2.4-.7-2-.2-.2-.1-.1-.6 2.5-.7-1.9-.3-.5-.2 .2-.5 2.3-.8-2.1-.2-.2-.7 2.5-.7-2-.3-.3-.1 .2-.4 2-.1 .3-.8-2-.2-.4-.2 .2-.5 2.4-.8-2-.2-.3-.7 2.5-.7-1.8-.1-.4h-.2l-.6 2.5-.9-2.2h-.1l-.1 .2-.5 2.3-.8-2-.1-.2h-.1l-.7 2.5-.7-2-.1-.3h-.2l-.6 2.7-.8-2.1-.2-.3-.7 2.8-.8-2.1-.1-.2-.1 .2-.6 2.5-.7-1.9-.1-.3-.2-.1-.5 2.4-.2 .4-.7-2-.2-.3-.1 .3-.5 2.3-.1 .3-.7-1.9-.2-.4-.1 .1-.6 2.8-.8-2.2-.2-.1-.7 2.9-.7-1.8-.2-.4h-.1l-.6 3-.8-1.9-.2-.4-.1 .1-.6 3-.8-2-.2-.3-.1 .3-.6 2.9-.7-1.8-.2-.4-.2 .2-.6 3.1-.8-2.1-.2-.1-.1 .2-.6 3.2-.8-1.9-.2-.2-.1 .2-.6 3.2-.9-1.9-.1-.2-.2 .3-.5 3.2-.8-1.6-.3-.3-.2 .4-.5 3.1-.9-1.5-.2-.2-.1 .1-.2 .5-.4 2.9-1.1-1.3-.2-.2-.1 .1-.2 .5-.4 3-1.2-.8-.3 .1-.2 .6-.4 1.9-3.5 1-.7 .1" fill="none" stroke="#a40000" stroke-width=".26"/>
<path d="M40.2 11.1h116.4v22h-116.4z" fill="#fff" stroke="#000" stroke-width=".13"/>
<path d="M42.3 14.2h2.3v2.3h-2.3z" fill-rule="evenodd" fill="#8ae234"/>
<path d="M99.4 14.2h2.3v2.3h-2.3z" fill-rule="evenodd" fill="#ef2929"/>
<path d="M42.3 20.8h2.3v2.4h-2.3z" fill-rule="evenodd" fill="#3465a4"/>
<path d="M99.4 20.8h2.3v2.4h-2.3z" fill-rule="evenodd" fill="#4e9a06"/>
<path d="M42.3 27.4h2.3v2.4h-2.3z" fill-rule="evenodd" fill="#a40000"/>
<path d="M9.3 8.5h149.6v102h-149.6z" fill="none" stroke="#000" stroke-width=".13"/>
<text font-size="4" x="52.9" y="4.5">ControlledPumpMassFluxAdapterModel</text>
<g font-size="3.2">
<text x="4.8" y="9.8">40</text>
<text x="46.8" y="16.7">Room 2.AirTempe</text>
<text x="69.3" y="16.7">rature</text>
<text x="104" y="16.7">Room 1.AirTemperat</text>
<text x="129.8" y="16.7">ure</text>
<text x="46.8" y="23.3">Model(id=802).Ret</text>
<text x="70.1" y="23.3">urnTemperature</text>
<text x="104" y="23.3">F</text>
<text x="105.5" y="23.3">loor</text>
<text x="111.1" y="23.3">1 (1</text>
<text x="116" y="23.3">0 m</text>
<text x="120.6" y="23.3">1</text>
<text x="122.2" y="23.3">).</text>
<text x="124" y="23.3">Acti</text>
<text x="129" y="23.3">veLay</text>
<text x="136.2" y="23.3">erTem</text>
<text x="144.1" y="23.3">p</text>
<text x="145.7" y="23.3">era</text>
<text x="149.6" y="23.3">ture</text>
<text x="46.8" y="29.9">Floor 1 (20</text>
<text x="61.1" y="29.9">m</text>
<text x="63.5" y="29.9">2).A</text>
<text x="68.7" y="29.9">ct</text>
<text x="71.1" y="29.9">i</text>
<text x="71.8" y="29.9">v</text>
<text x="73.2" y="29.9">e</text>
<text x="74.7" y="29.9">L</text>
<text x="76.2" y="29.9">ayer</text>
<text x="81.5" y="29.9">T</text>
<text x="83.1" y="29.9">e</text>
<text x="84.6" y="29.9">mp</text>
<text x="88.5" y="29.9">e</text>
<text x="90" y="29.9">r</text>
<text x="90.9" y="29.9">at</text>
<text x="93.4" y="29.9">ure</text>
<text x="4.8" y="35.3">35</text>
<text x="4.8" y="60.8">30</text>
<text x="3.4" y="76.8" transform="rotate(-90 3.4 76.8)">Room 2.AirTemperature [C]</text>
<text x="4.8" y="86.3">25</text>
<text x="4.8" y="111.8">20</text>
<text x="8.5" y="114.4">0</text>
<text x="38.4" y="114.4">1</text>
<text x="68.3" y="114.4">2</text>
<text x="78.9" y="118.9">Time [d]</text>
<text x="98.3" y="114.4">3</text>
<text x="128.2" y="114.4">4</text>
<text x="158.2" y="114.4">5</text>
</g>
</svg>
